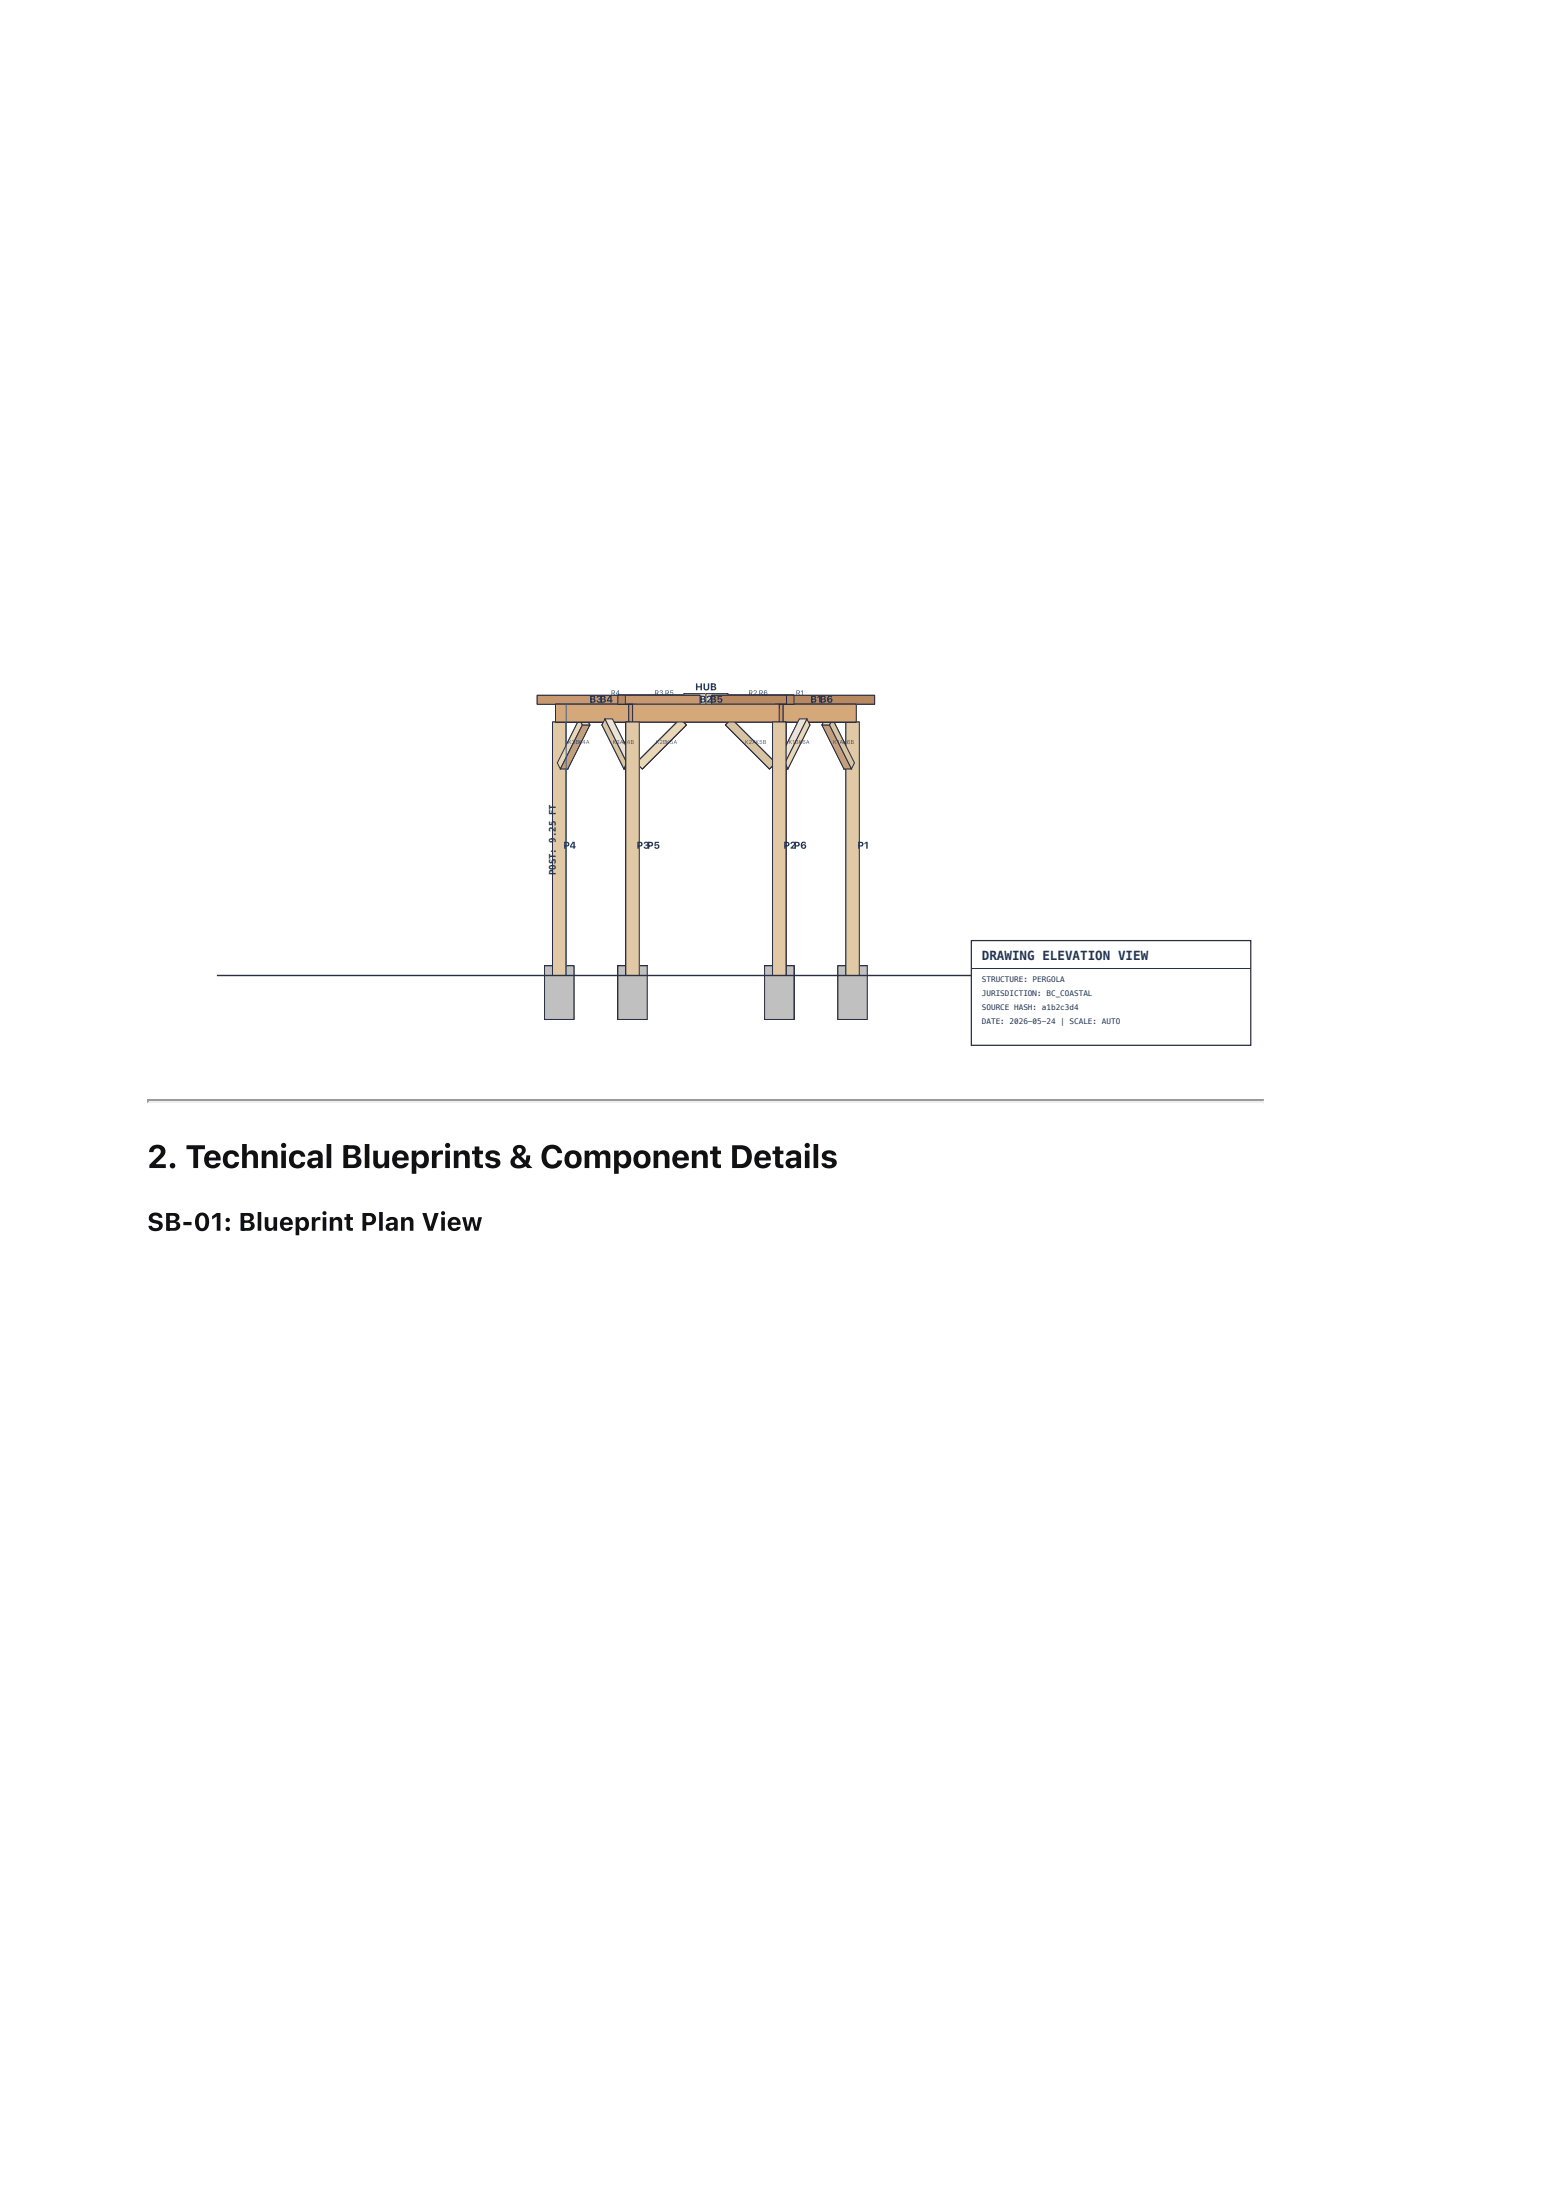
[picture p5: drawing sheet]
<svg xmlns="http://www.w3.org/2000/svg" width="210mm" height="297mm" viewBox="0 0 210 297" stroke-linecap="round" stroke-linejoin="round" font-family="sans-serif">
<path d="M19.8 148.6h150.7" fill="none" stroke="#9a9a9a" stroke-width=".26"/>
<path d="M19.8 148.8h150.7" fill="none" stroke="#eee" stroke-width=".26"/>
<path d="M170.5 148.4v.6h-.1v-.3z" fill="#eee"/>
<path d="M19.8 148.4h.3v.3l-.3 .3z" fill="#9a9a9a"/>
<path d="M19.8 29.9h150.7v113.1h-150.7z" fill="#fff"/>
<path d="M103.2 130.4h3.9v7.2h-3.9z" fill="#d3d3d3"/>
<path d="M103.2 130.4h3.9v7.2h-3.9z" fill="none" stroke="#2b2d42" stroke-width=".13"/>
<path d="M83.4 130.4h3.9v7.2h-3.9z" fill="#d3d3d3"/>
<path d="M83.4 130.4h3.9v7.2h-3.9zM83.4 137.6h3.9zM83.4 130.4h3.9zM83.4 130.4v7.2zM87.3 130.4v7.2zM103.2 137.6h3.9zM103.2 130.4h3.9zM103.2 130.4v7.2zM107.1 130.4v7.2z" fill="none" stroke="#2b2d42" stroke-width=".13"/>
<path d="M103.2 130.4h3.9v7.2h-3.9z" fill="#c0c0c0"/>
<path d="M103.2 130.4h3.9v7.2h-3.9z" fill="none" stroke="#2b2d42" stroke-width=".13"/>
<path d="M83.4 130.4h3.9v7.2h-3.9z" fill="#c0c0c0"/>
<path d="M83.4 130.4h3.9v7.2h-3.9z" fill="none" stroke="#2b2d42" stroke-width=".13"/>
<path d="M113.1 130.4h3.9v7.2h-3.9z" fill="#d3d3d3"/>
<path d="M113.1 130.4h3.9v7.2h-3.9z" fill="none" stroke="#2b2d42" stroke-width=".13"/>
<path d="M73.5 130.4h3.9v7.2h-3.9z" fill="#d3d3d3"/>
<path d="M73.5 130.4h3.9v7.2h-3.9zM73.5 137.6h3.9zM73.5 130.4h3.9zM73.5 130.4v7.2zM77.4 130.4v7.2zM113.1 137.6h3.9zM113.1 130.4h3.9zM113.1 130.4v7.2zM117 130.4v7.2z" fill="none" stroke="#2b2d42" stroke-width=".13"/>
<path d="M113.1 130.4h3.9v7.2h-3.9z" fill="#c0c0c0"/>
<path d="M113.1 130.4h3.9v7.2h-3.9z" fill="none" stroke="#2b2d42" stroke-width=".13"/>
<path d="M73.5 130.4h3.9v7.2h-3.9z" fill="#c0c0c0"/>
<path d="M73.5 130.4h3.9v7.2h-3.9z" fill="none" stroke="#2b2d42" stroke-width=".13"/>
<path d="M83.4 130.4h3.9v7.2h-3.9z" fill="#d3d3d3"/>
<path d="M83.4 130.4h3.9v7.2h-3.9z" fill="none" stroke="#2b2d42" stroke-width=".13"/>
<path d="M103.2 130.4h3.9v7.2h-3.9z" fill="#d3d3d3"/>
<path d="M83.4 137.6h3.9zM83.4 130.4h3.9zM83.4 130.4v7.2zM87.3 130.4v7.2zM103.2 130.4h3.9v7.2h-3.9zM103.2 137.6h3.9zM103.2 130.4h3.9zM103.2 130.4v7.2zM107.1 130.4v7.2z" fill="none" stroke="#2b2d42" stroke-width=".13"/>
<path d="M83.4 130.4h3.9v7.2h-3.9z" fill="#c0c0c0"/>
<path d="M83.4 130.4h3.9v7.2h-3.9z" fill="none" stroke="#2b2d42" stroke-width=".13"/>
<path d="M103.2 130.4h3.9v7.2h-3.9z" fill="#c0c0c0"/>
<path d="M83.4 95.1h2zM84.4 97.5h1.9zM84.4 97.5v34.2zM86.3 97.5v34.2zM104.2 97.5h1.9zM104.2 97.5v34.2zM105.1 95.1h2zM106.1 97.5v34.2zM84.4 131.7h1.9zM103.2 130.4h3.9v7.2h-3.9zM104.2 131.7h1.9z" fill="none" stroke="#2b2d42" stroke-width=".13"/>
<path d="M104.6 103l-.8 .8z" fill="#e0d0b0"/>
<path d="M104.6 103l-.8 .8z" fill="none" stroke="#2b2d42" stroke-width=".13"/>
<path d="M98.7 97.1l-.8 .8z" fill="#e0d0b0"/>
<path d="M98.7 97.1l-.8 .8z" fill="none" stroke="#2b2d42" stroke-width=".13"/>
<path d="M98.7 97.1l5.9 5.9z" fill="#f0e4cc"/>
<path d="M98.7 97.1l5.9 5.9z" fill="none" stroke="#2b2d42" stroke-width=".13"/>
<path d="M97.9 97.9l5.9 5.9z" fill="#c0a080"/>
<path d="M97.9 97.9l5.9 5.9z" fill="none" stroke="#2b2d42" stroke-width=".13"/>
<path d="M85.9 103l.8 .8z" fill="#e0d0b0"/>
<path d="M85.9 103l.8 .8z" fill="none" stroke="#2b2d42" stroke-width=".13"/>
<path d="M91.8 97.1l.8 .8z" fill="#e0d0b0"/>
<path d="M91.8 97.1l.8 .8z" fill="none" stroke="#2b2d42" stroke-width=".13"/>
<path d="M85.9 103l5.9-5.9z" fill="#f0e4cc"/>
<path d="M85.9 103l5.9-5.9z" fill="none" stroke="#2b2d42" stroke-width=".13"/>
<path d="M86.7 103.8l5.9-5.9z" fill="#c0a080"/>
<path d="M85.4 95.1v2.4zM85.4 95.1h19.7zM85.4 97.5h19.7zM105.1 95.1v2.4zM86.7 103.8l5.9-5.9z" fill="none" stroke="#2b2d42" stroke-width=".13"/>
<path d="M97.9 97.9l.8-.8 5.9 5.9-.8 .8z" fill="#d8c4a0"/>
<path d="M97.9 97.9l.8-.8 5.9 5.9-.8 .8z" fill="none" stroke="#2b2d42" stroke-width=".13"/>
<path d="M85.9 103l5.9-5.9 .8 .8-5.9 5.9z" fill="#e8d8b8"/>
<path d="M85.9 103l5.9-5.9 .8 .8-5.9 5.9z" fill="none" stroke="#2b2d42" stroke-width=".13"/>
<path d="M85.4 95.1h19.7v2.4h-19.7z" fill="#c89860"/>
<path d="M85.4 95.1h19.7v2.4h-19.7z" fill="none" stroke="#2b2d42" stroke-width=".13"/>
<path d="M104.2 97.5h1.9v34.2h-1.9z" fill="#e0c9a4"/>
<path d="M104.2 97.5h1.9v34.2h-1.9z" fill="none" stroke="#2b2d42" stroke-width=".13"/>
<path d="M84.4 97.5h1.9v34.2h-1.9z" fill="#e0c9a4"/>
<path d="M84.4 97.5h1.9v34.2h-1.9z" fill="none" stroke="#2b2d42" stroke-width=".13"/>
<path d="M107.9 97.1l.4 .8-3 5.9-.4-.8z" fill="#e8d8b8"/>
<path d="M107.9 97.1l.4 .8-3 5.9-.4-.8z" fill="none" stroke="#2b2d42" stroke-width=".13"/>
<path d="M82.6 97.1l3 5.9-.4 .8-3-5.9z" fill="#d8c4a0"/>
<path d="M82.6 97.1l3 5.9-.4 .8-3-5.9z" fill="none" stroke="#2b2d42" stroke-width=".13"/>
<path d="M108.3 97.9h1l-3 5.9h-1z" fill="#c0a080"/>
<path d="M108.3 97.9h1l-3 5.9h-1z" fill="none" stroke="#2b2d42" stroke-width=".13"/>
<path d="M81.2 97.9h1l3 5.9h-1z" fill="#c0a080"/>
<path d="M81.2 97.9h1l3 5.9h-1z" fill="none" stroke="#2b2d42" stroke-width=".13"/>
<path d="M97 93.9h10.1v1.2h-2v.6h-8.1z" fill="#b88860"/>
<path d="M97 93.9h10.1v1.2h-2v.6h-8.1z" fill="none" stroke="#2b2d42" stroke-width=".13"/>
<path d="M83.4 93.9h10.1v1.8h-8.1v-.6h-2z" fill="#c89870"/>
<path d="M83.4 93.9h10.1v1.8h-8.1v-.6h-2z" fill="none" stroke="#2b2d42" stroke-width=".13"/>
<path d="M107.9 97.1h1l.4 .8h-1z" fill="#e0d0b0"/>
<path d="M107.9 97.1h1l.4 .8h-1z" fill="none" stroke="#2b2d42" stroke-width=".13"/>
<path d="M81.6 97.1h1l-.4 .8h-1z" fill="#e0d0b0"/>
<path d="M75 95.1h10.9zM75 97.5h10.9zM81.6 97.1h1l-.4 .8h-1zM83.4 93.9h11.1zM85.4 95.7h9.1zM96 93.9h11.1zM96 95.7h9.1zM104.6 95.1h10.9zM104.6 97.5h10.9z" fill="none" stroke="#2b2d42" stroke-width=".13"/>
<path d="M104.6 95.1h9.9v2.4h-9.9z" fill="#c89860"/>
<path d="M104.6 95.1h9.9v2.4h-9.9z" fill="none" stroke="#2b2d42" stroke-width=".13"/>
<path d="M76 95.1h9.9v2.4h-9.9z" fill="#c89860"/>
<path d="M76 95.1h9.9v2.4h-9.9z" fill="none" stroke="#2b2d42" stroke-width=".13"/>
<path d="M111.3 97.1l3 5.9-.4 .8-3-5.9z" fill="#d8c4a0"/>
<path d="M111.3 97.1l3 5.9-.4 .8-3-5.9z" fill="none" stroke="#2b2d42" stroke-width=".13"/>
<path d="M79.2 97.1l.4 .8-3 5.9-.4-.8z" fill="#e8d8b8"/>
<path d="M79.2 97.1l.4 .8-3 5.9-.4-.8z" fill="none" stroke="#2b2d42" stroke-width=".13"/>
<path d="M111.3 97.1h1l3 5.9h-1z" fill="#f0e4cc"/>
<path d="M111.3 97.1h1l3 5.9h-1z" fill="none" stroke="#2b2d42" stroke-width=".13"/>
<path d="M78.2 97.1h1l-3 5.9h-1z" fill="#f0e4cc"/>
<path d="M78.2 97.1h1l-3 5.9h-1z" fill="none" stroke="#2b2d42" stroke-width=".13"/>
<path d="M96 93.9h1v1.8h-1z" fill="#c08060"/>
<path d="M96 93.9h1v1.8h-1z" fill="none" stroke="#2b2d42" stroke-width=".13"/>
<path d="M93.5 93.9h1v1.8h-1z" fill="#c08060"/>
<path d="M93.5 93.9h1v1.8h-1z" fill="none" stroke="#2b2d42" stroke-width=".13"/>
<path d="M114.3 103h1l-.4 .8h-1z" fill="#e0d0b0"/>
<path d="M114.3 103h1l-.4 .8h-1z" fill="none" stroke="#2b2d42" stroke-width=".13"/>
<path d="M75.2 103h1l.4 .8h-1z" fill="#e0d0b0"/>
<path d="M74.6 97.5h1.8zM74.6 97.5v34.2zM76.4 97.5v34.2zM114.1 97.5h1.8zM114.1 97.5v34.2zM115.9 97.5v34.2zM75.2 103h1l.4 .8h-1zM74.6 131.7h1.8zM114.1 131.7h1.8z" fill="none" stroke="#2b2d42" stroke-width=".13"/>
<path d="M114.5 95.1h1v2.4h-1z" fill="#d0a070"/>
<path d="M114.5 95.1h1v2.4h-1z" fill="none" stroke="#2b2d42" stroke-width=".13"/>
<path d="M75 95.1h1v2.4h-1z" fill="#d0a070"/>
<g fill="none" stroke="#2b2d42" stroke-width=".13">
<path d="M72.5 93.9h20.2zM72.5 95.1h3zM72.5 93.9v1.2zM75 95.1h1v2.4h-1zM75.5 95.7h17.2zM75.5 95.1v.6zM92.3 93.6v2.9zM92.3 93.6h5.9zM92.3 96.5h5.9zM92.7 93.9v1.8zM97.8 93.9h20.2zM97.8 93.9v1.8z"/>
<path d="M97.8 95.7h17.2zM98.2 93.6v2.9zM115 95.1v.6zM115 95.1h3zM118 93.9v1.2z"/>
</g>
<path d="M97.8 93.9h20.2v1.2h-3v.6h-17.2z" fill="#b88860"/>
<path d="M97.8 93.9h20.2v1.2h-3v.6h-17.2z" fill="none" stroke="#2b2d42" stroke-width=".13"/>
<path d="M72.5 93.9h20.2v1.8h-17.2v-.6h-3z" fill="#c89870"/>
<path d="M72.5 93.9h20.2v1.8h-17.2v-.6h-3z" fill="none" stroke="#2b2d42" stroke-width=".13"/>
<path d="M114.1 97.5h1.8v34.2h-1.8z" fill="#e0c9a4"/>
<path d="M114.1 97.5h1.8v34.2h-1.8z" fill="none" stroke="#2b2d42" stroke-width=".13"/>
<path d="M74.6 97.5h1.8v34.2h-1.8z" fill="#e0c9a4"/>
<path d="M74.6 97.5h1.8v34.2h-1.8z" fill="none" stroke="#2b2d42" stroke-width=".13"/>
<path d="M92.3 93.6h3v2.9h-3z" fill="#e8d8c0"/>
<path d="M92.3 93.6h3v2.9h-3z" fill="none" stroke="#2b2d42" stroke-width=".13"/>
<path d="M95.3 93.6h2.9v2.9h-2.9z" fill="#e8d8c0"/>
<path d="M95.3 93.6h2.9v2.9h-2.9z" fill="none" stroke="#2b2d42" stroke-width=".13"/>
<path d="M78.2 97.1l.4 .8-3 5.9-.4-.8z" fill="#e8d8b8"/>
<path d="M78.2 97.1l.4 .8-3 5.9-.4-.8z" fill="none" stroke="#2b2d42" stroke-width=".13"/>
<path d="M112.3 97.1l3 5.9-.4 .8-3-5.9z" fill="#d8c4a0"/>
<path d="M112.3 97.1l3 5.9-.4 .8-3-5.9z" fill="none" stroke="#2b2d42" stroke-width=".13"/>
<path d="M78.6 97.9h1l-3 5.9h-1z" fill="#c0a080"/>
<path d="M78.6 97.9h1l-3 5.9h-1z" fill="none" stroke="#2b2d42" stroke-width=".13"/>
<path d="M110.9 97.9h1l3 5.9h-1z" fill="#c0a080"/>
<path d="M110.9 97.9h1l3 5.9h-1z" fill="none" stroke="#2b2d42" stroke-width=".13"/>
<path d="M78.2 97.1h1l.4 .8h-1z" fill="#e0d0b0"/>
<path d="M78.2 97.1h1l.4 .8h-1z" fill="none" stroke="#2b2d42" stroke-width=".13"/>
<path d="M111.3 97.1h1l-.4 .8h-1z" fill="#e0d0b0"/>
<path d="M75 95.1h10.9zM75 97.5h10.9zM104.6 95.1h10.9zM104.6 97.5h10.9zM111.3 97.1h1l-.4 .8h-1z" fill="none" stroke="#2b2d42" stroke-width=".13"/>
<path d="M75 95.1h9.9v2.4h-9.9z" fill="#d4a878"/>
<path d="M75 95.1h9.9v2.4h-9.9z" fill="none" stroke="#2b2d42" stroke-width=".13"/>
<path d="M105.6 95.1h9.9v2.4h-9.9z" fill="#d4a878"/>
<path d="M83.4 93.9h11.1zM85.4 95.7h9.1zM96 95.7h9.1zM96 93.9h11.1zM105.6 95.1h9.9v2.4h-9.9z" fill="none" stroke="#2b2d42" stroke-width=".13"/>
<path d="M84.4 93.9h10.1v1.8h-9.1v-.6h-1z" fill="#c89870"/>
<path d="M84.4 93.9h10.1v1.8h-9.1v-.6h-1z" fill="none" stroke="#2b2d42" stroke-width=".13"/>
<path d="M96 93.9h10.1v1.2h-1v.6h-9.1z" fill="#b88860"/>
<path d="M96 93.9h10.1v1.2h-1v.6h-9.1z" fill="none" stroke="#2b2d42" stroke-width=".13"/>
<path d="M81.6 97.1l3 5.9-.4 .8-3-5.9z" fill="#d8c4a0"/>
<path d="M81.6 97.1l3 5.9-.4 .8-3-5.9z" fill="none" stroke="#2b2d42" stroke-width=".13"/>
<path d="M108.9 97.1l.4 .8-3 5.9-.4-.8z" fill="#e8d8b8"/>
<path d="M108.9 97.1l.4 .8-3 5.9-.4-.8z" fill="none" stroke="#2b2d42" stroke-width=".13"/>
<path d="M81.6 97.1h1l3 5.9h-1z" fill="#f0e4cc"/>
<path d="M81.6 97.1h1l3 5.9h-1z" fill="none" stroke="#2b2d42" stroke-width=".13"/>
<path d="M107.9 97.1h1l-3 5.9h-1z" fill="#f0e4cc"/>
<path d="M107.9 97.1h1l-3 5.9h-1z" fill="none" stroke="#2b2d42" stroke-width=".13"/>
<path d="M84.6 103h1l-.4 .8h-1z" fill="#e0d0b0"/>
<path d="M84.6 103h1l-.4 .8h-1z" fill="none" stroke="#2b2d42" stroke-width=".13"/>
<path d="M104.9 103h1l.4 .8h-1z" fill="#e0d0b0"/>
<path d="M84.4 97.5h1.9zM84.4 97.5v34.2zM86.3 97.5v34.2zM104.2 97.5h1.9zM104.2 97.5v34.2zM106.1 97.5v34.2zM104.9 103h1l.4 .8h-1zM84.4 131.7h1.9zM104.2 131.7h1.9z" fill="none" stroke="#2b2d42" stroke-width=".13"/>
<path d="M85.9 103l.8 .8z" fill="#e0d0b0"/>
<path d="M85.9 103l.8 .8z" fill="none" stroke="#2b2d42" stroke-width=".13"/>
<path d="M91.8 97.1l.8 .8z" fill="#e0d0b0"/>
<path d="M91.8 97.1l.8 .8z" fill="none" stroke="#2b2d42" stroke-width=".13"/>
<path d="M85.9 103l5.9-5.9z" fill="#f0e4cc"/>
<path d="M85.9 103l5.9-5.9z" fill="none" stroke="#2b2d42" stroke-width=".13"/>
<path d="M86.7 103.8l5.9-5.9z" fill="#c0a080"/>
<path d="M86.7 103.8l5.9-5.9z" fill="none" stroke="#2b2d42" stroke-width=".13"/>
<path d="M104.6 103l-.8 .8z" fill="#e0d0b0"/>
<path d="M104.6 103l-.8 .8z" fill="none" stroke="#2b2d42" stroke-width=".13"/>
<path d="M98.7 97.1l-.8 .8z" fill="#e0d0b0"/>
<path d="M98.7 97.1l-.8 .8z" fill="none" stroke="#2b2d42" stroke-width=".13"/>
<path d="M98.7 97.1l5.9 5.9z" fill="#f0e4cc"/>
<path d="M98.7 97.1l5.9 5.9z" fill="none" stroke="#2b2d42" stroke-width=".13"/>
<path d="M97.9 97.9l5.9 5.9z" fill="#c0a080"/>
<path d="M97.9 97.9l5.9 5.9z" fill="none" stroke="#2b2d42" stroke-width=".13"/>
<path d="M84.9 95.1h1v2.4h-1z" fill="#d0a070"/>
<path d="M84.9 95.1h1v2.4h-1zM85.4 95.1v2.4zM85.4 95.1h19.7zM85.4 97.5h19.7zM105.1 95.1v2.4z" fill="none" stroke="#2b2d42" stroke-width=".13"/>
<path d="M104.6 95.1h1v2.4h-1z" fill="#d0a070"/>
<path d="M85.4 95.1v.6zM104.6 95.1h1v2.4h-1zM105.1 95.1v.6z" fill="none" stroke="#2b2d42" stroke-width=".13"/>
<path d="M85.9 103l5.9-5.9 .8 .8-5.9 5.9z" fill="#e8d8b8"/>
<path d="M85.9 103l5.9-5.9 .8 .8-5.9 5.9z" fill="none" stroke="#2b2d42" stroke-width=".13"/>
<path d="M97.9 97.9l.8-.8 5.9 5.9-.8 .8z" fill="#d8c4a0"/>
<path d="M97.9 97.9l.8-.8 5.9 5.9-.8 .8z" fill="none" stroke="#2b2d42" stroke-width=".13"/>
<path d="M85.4 95.1h19.7v2.4h-19.7z" fill="#d4a878"/>
<path d="M85.4 95.1h19.7v2.4h-19.7z" fill="none" stroke="#2b2d42" stroke-width=".13"/>
<path d="M84.4 97.5h1.9v34.2h-1.9z" fill="#e0c9a4"/>
<path d="M84.4 97.5h1.9v34.2h-1.9z" fill="none" stroke="#2b2d42" stroke-width=".13"/>
<path d="M104.2 97.5h1.9v34.2h-1.9z" fill="#e0c9a4"/>
<path d="M83.4 95.1h2zM104.2 97.5h1.9v34.2h-1.9zM105.1 95.1h2z" fill="none" stroke="#2b2d42" stroke-width=".13"/>
<path d="M83.4 93.9h1v1.2h-1z" fill="#c08060"/>
<path d="M83.4 93.9h1v1.2h-1z" fill="none" stroke="#2b2d42" stroke-width=".13"/>
<path d="M106.1 93.9h1v1.2h-1z" fill="#c08060"/>
<path d="M106.1 93.9h1v1.2h-1z" fill="none" stroke="#2b2d42" stroke-width=".13"/>
<path d="M76.4 95.1v36.6" fill="none" stroke="#3d5a80" stroke-width=".13"/>
<path d="M29.3 131.7h131.9" fill="none" stroke="#2b2d42" stroke-width=".19"/>
<path d="M131.1 127h37.7v14.1h-37.7z" fill="#fff"/>
<path d="M131.1 127h37.7v14.1h-37.7z" fill="none" stroke="#2b2d42" stroke-width=".17"/>
<path d="M131.1 130.8h37.7" fill="none" stroke="#2b2d42" stroke-width=".13"/>
<text font-size="4.4" fill="#111" x="19.8" y="157.7">2. Technical Blueprints &amp; Component Details</text>
<text font-size="3.4" fill="#111" x="19.8" y="166.2">SB-01: Blueprint Plan View</text>
<text font-size="1.7" fill="#1d3557" x="132.5" y="129.6">DRAWING ELEVATION VIEW</text>
<g font-size="1.3" fill="#1d3557">
<text x="79.5" y="94.9">B3B4</text>
<text x="93.8" y="93.2">HUB</text>
<text x="94.4" y="94.9">B</text>
<text x="95.3" y="94.9">2B5</text>
<text x="109.3" y="94.9">B1B6</text>
<text x="76" y="114.6">P4</text>
<text x="85.9" y="114.6">P3P5</text>
<text x="105.7" y="114.6">P2P6</text>
<text x="115.7" y="114.6">P1</text>
</g>
<text font-size="1.2" fill="#1d3557" x="75" y="118.2" transform="rotate(-90 75 118.2)">POST: 9.25 FT</text>
<g font-size="1" fill="#1d3557">
<text x="132.5" y="132.6">STRUCTURE: PERGOLA</text>
<text x="132.5" y="134.5">JURISDICTION: BC_COASTAL</text>
<text x="132.5" y="136.4">SOURCE HASH: a1b2c3d4</text>
<text x="132.5" y="138.3">DATE: 2026-05-24 | SCALE: AUTO</text>
</g>
<g font-size=".9" fill="#1d3557">
<text x="82.4" y="93.9">R4</text>
<text x="88.3" y="93.9">R3 R5</text>
<text x="101" y="93.9">R2 R6</text>
<text x="107.4" y="93.9">R1</text>
</g>
<g font-size=".8" fill="#1d3557">
<text x="76.6" y="100.4">K3BK4A</text>
<text x="82.6" y="100.4">K3AK</text>
<text x="84.6" y="100.4">4B</text>
<text x="88.5" y="100.4">K2BK5A</text>
<text x="100.5" y="100.4">K2AK5B</text>
<text x="106.4" y="100.4">K1BK6A</text>
<text x="112.4" y="100.4">K1AK</text>
<text x="114.3" y="100.4">6B</text>
</g>
</svg>
